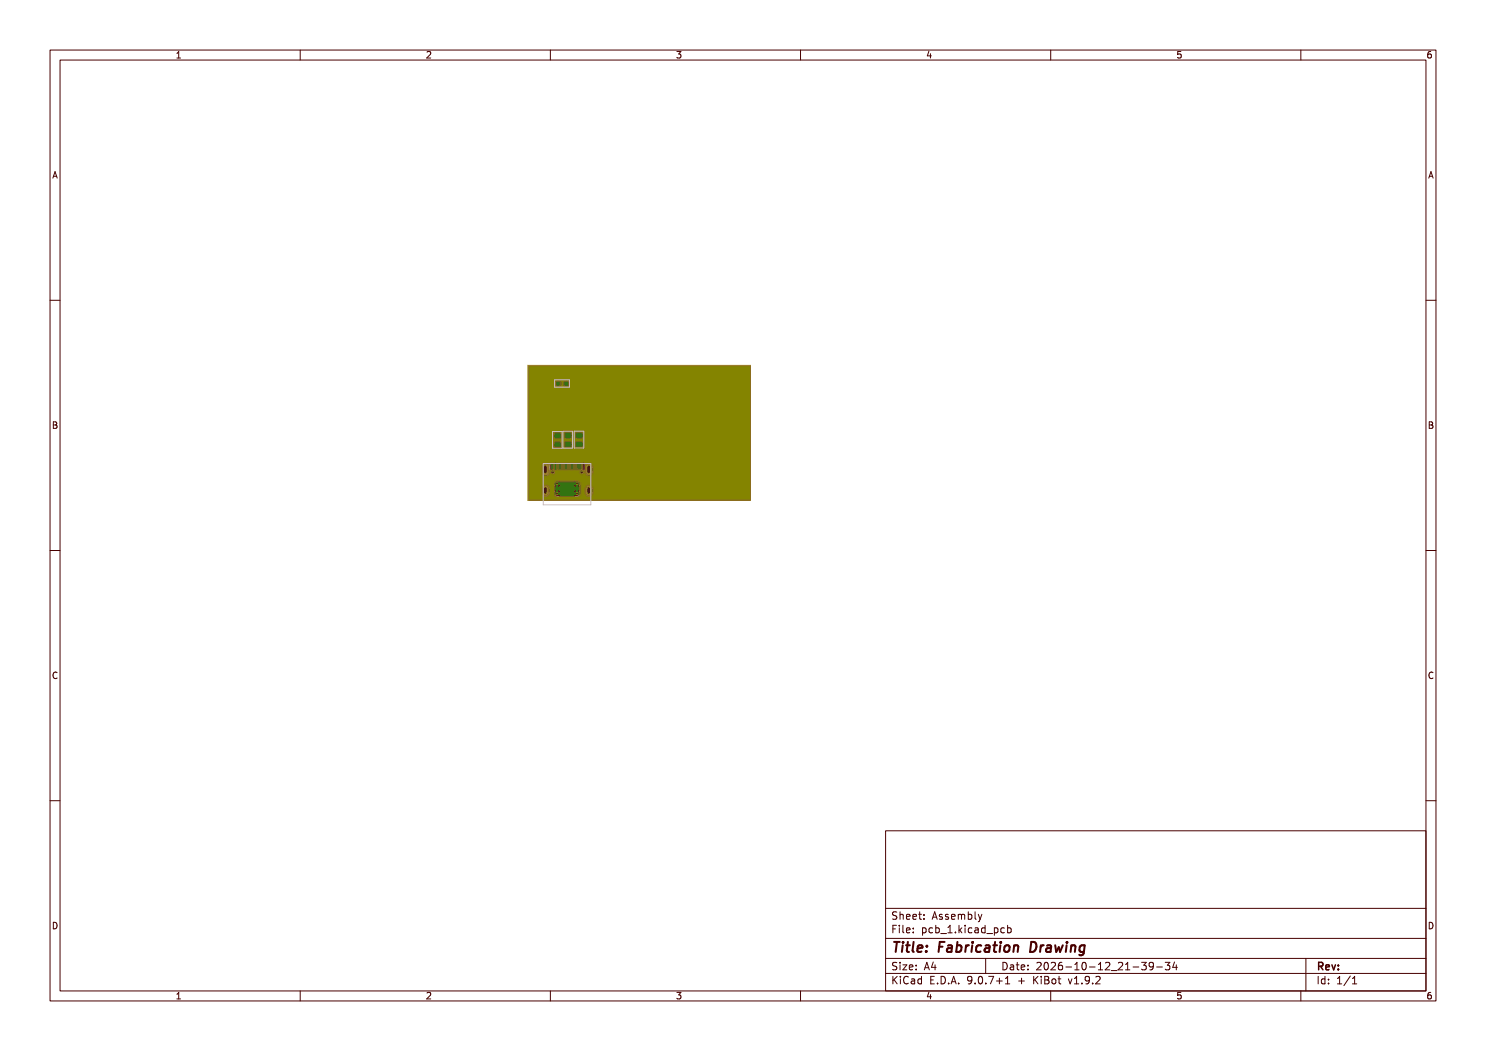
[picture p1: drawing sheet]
<svg xmlns="http://www.w3.org/2000/svg" width="297mm" height="210mm" viewBox="0 0 297 210" stroke-linecap="round" stroke-linejoin="round" font-family="sans-serif">
<g fill="#840000">
<path d="M115.1 88.3h1.2l.1 .2v.6l-.2 .2-1-.1-.2-.2z" fill-rule="evenodd"/>
<path d="M115.1 86.5l1.2-.1 .1 .3v.6l-.2 .1h-1l-.2-.2z" fill-rule="evenodd"/>
<path d="M112.8 88.3h1.2l.2 .2v.6l-.3 .2h-1l-.1-.3z" fill-rule="evenodd"/>
<path d="M112.8 86.5h1.2l.2 .2v.6l-.3 .2-1-.1-.1-.2z" fill-rule="evenodd"/>
<path d="M111.9 92.4h.3v1.4h-.3z" fill-rule="evenodd"/>
<path d="M112.9 92.4h.3v1.4h-.3z" fill-rule="evenodd"/>
<path d="M113.4 92.4h.3v1.4h-.3z" fill-rule="evenodd"/>
<path d="M114.4 92.4h.3v1.4h-.3z" fill-rule="evenodd"/>
<path d="M115.5 92.4h.5v1.4h-.5z" fill-rule="evenodd"/>
<path d="M116.3 92.4h.5v1.4h-.5z" fill-rule="evenodd"/>
<path d="M114.9 92.4h.3v1.4h-.3z" fill-rule="evenodd"/>
<path d="M113.9 92.4h.3v1.4h-.3z" fill-rule="evenodd"/>
<path d="M112.4 92.4h.3v1.4h-.3z" fill-rule="evenodd"/>
<path d="M111.4 92.4h.3v1.4h-.3z" fill-rule="evenodd"/>
<path d="M110.7 92.4h.5v1.4h-.5z" fill-rule="evenodd"/>
<path d="M109.9 92.4h.5v1.4h-.5z" fill-rule="evenodd"/>
</g>
<path d="M109 93.3v1M109 97.6v.8" fill="none" stroke="#840000" stroke-width="1.3"/>
<g fill="#840000">
<circle cx="111.3" cy="96.6" r=".25"/>
<circle cx="111.3" cy="98.6" r=".25"/>
<circle cx="115.3" cy="96.6" r=".25"/>
<circle cx="115.3" cy="98.6" r=".25"/>
</g>
<path d="M111 96.3l.3-.2 4.3 .1 .2 .4v2.3l-.5 .2h-4.2l-.3-.5v-2z" fill-rule="evenodd" fill="#840000"/>
<path d="M117.7 93.3v1M117.7 97.6v.8" fill="none" stroke="#840000" stroke-width="1.3"/>
<g fill="#840000">
<path d="M111.2 76.2h.7v.8h-.7z" fill-rule="evenodd"/>
<path d="M112.7 76.2h.8v.8h-.8z" fill-rule="evenodd"/>
<path d="M110.8 88.4l1.1-.1 .2 .2v.7l-.3 .1h-1l-.1-.2z" fill-rule="evenodd"/>
<path d="M110.8 86.6l1.1-.1 .2 .2v.6l-.3 .2h-1l-.1-.2z" fill-rule="evenodd"/>
</g>
<g fill="#840000">
<circle cx="111.3" cy="85.6" r=".3"/>
<circle cx="113.3" cy="85.6" r=".3"/>
</g>
<path d="M111.5 76.6v4l-1.4 1.3v11.2M113.1 76.6v5l.8 .8h1.2l.6 .6v3.9M111.3 85.6l.1 1.4M111.4 88.8v.9l.7 .7v2.7M113.3 85.6l.2 .2v1.2M113.5 88.8v1.7l1.6 1.7v.9M115.7 88.7v.1M115.7 88.8v4.3l-.2 .2v.8l-.5 .5h-3.7l-.2-.2v-1.1l-.2-.2" fill="none" stroke="#840000" stroke-width=".2"/>
<path d="M106 73.6h43.5l-.1 25.9h-30.9l-.1-.1 .3-.6 .1-.5h-.9v-.6h.9v-.2a1.15 1.15 0 0 0-.9-1v1.1l-.2-.2-.3 .2v-1.1a1.17 1.17 0 0 0-.9 1.2h.9v.6h-.9l.1 .5 .4 .5-.1 .2h-1.2v-.2l.3-.4h-1.4l.4 .4-.1 .2h-3.2v-.2l.3-.4h-1.4l.4 .4-.1 .2-1.2-.1 .4-.8h1.1a.15 .15 0 0 0 .2 .2 .15 .15 0 0 0 .1-.2h3.7a.15 .15 0 0 0 .2 .1 .15 .15 0 0 0 0-.2 .15 .15 0 0 0-.2 .1h-3.7l-.1-.1-.2 .1h-1.1v-.2h5.9l-.4-.5v.5h-.5v-.5l-.5 .5h-2.6l-.4-.5v.5h-.5v-.5l-.5 .5-1.4-.1v-.6h.9l-.2-.8h.7l.5 .4h.6l.3-.4h2.6l.4 .4h.6l.4-.4h-.4v.4h-.5v-.4h-3.5v.4h-.5v-.4h-1.2l-.3-.3h1.6a.15 .15 0 0 0 .1 .2 .15 .15 0 0 0 .2-.2l3.7 .1a.15 .15 0 0 0 .2 0 .15 .15 0 0 0 0-.2 .15 .15 0 0 0-.2 .1h-3.7l-.1-.1-.2 .1h-1.6l-.4-.1v1.1l-.2-.2-.2 .2v-1.1a1.16 1.16 0 0 0-1 1.2h1v.6h-1l.1 .5 .4 .7h-2.2l-.1-3.1h10l-.4-.5v.5h-.5v-.5l-.5 .5h-2.6l-.4-.5v.5h-.5v-.5l-.5 .5h-4.6v-3.2h1.8v.3h1v.5h-1a1.19 1.19 0 0 0 1 1.4v-1l.2 .2 .2-.2v1l.4-.1a.95 .95 0 0 1 1.1-.4l.6 .3h3.8l.7-.5 .3 .2a.48 .48 0 0 1 .8 .3l.5 .2v-1l.2 .2 .3-.2v1a1.19 1.19 0 0 0 .9-1.4h-.9v-.5h.9v-.3a1.15 1.15 0 0 0-.9-1v1l-.2-.2-.3 .2v-1l-.5-.3h-.1v1.1h-.3l-.2-1v-2.2l.6-.6v-.9l-.3-.4 .3-.6v-.7l-.1-.4-.5-.3v-3l-.8-1-1.4-.1-.4-.5v-3.7l.4-.6v-.8l-.5-.5h-.9a.49 .49 0 0 1-.8 0l-.1-.1v2l.5-.2 .2 .2 .1 4.3 1.1 1.1h1.1l.3 .2-.1 2.8a.47 .47 0 0 1-.8 0l-.5-.1v.9l-.2 .2-.1 .2h-3.2l.3 .7-.3 .5v.8l1.3 1.5v1.1l-.2 .1h-.9l-.3 1.2-.2-.1v-1.1l-.7 .3v1l-.2-.2-.2 .2v-1a1.15 1.15 0 0 0-1 1h-1.8v-6.5h5.1v-.7h.5v.7h1.6v-.8l-.3 .1a.66 .66 0 0 1-1 0h-1.3l-.3 .3-.1 .4h-4.2v-9.8h4.6l.3 .5 .4 .2v-.7h-5.3v-.6l5.3 .1v-.8a.71 .71 0 0 0-.7 .7h-4.6z" fill-rule="evenodd" fill="#840000"/>
<g fill="#000">
<circle cx="110.4" cy="94.3" r=".3"/>
<circle cx="111.3" cy="96.6" r=".15"/>
<circle cx="111.3" cy="85.6" r=".15"/>
<circle cx="111.3" cy="98.6" r=".15"/>
<circle cx="113.3" cy="85.6" r=".15"/>
<circle cx="115.3" cy="96.6" r=".15"/>
<circle cx="115.3" cy="98.6" r=".15"/>
<circle cx="116.2" cy="94.3" r=".3"/>
</g>
<path d="M109 93.3v1.1M109 97.6v.8M117.7 93.3v1.1M117.7 97.6v.8" fill="none" stroke="#000" stroke-width=".5"/>
<path d="M109 93.3v1M109 97.6v.8" fill="none" stroke="#c2c200" stroke-width="1.3"/>
<g fill="#c2c200">
<circle cx="111.3" cy="96.6" r=".25"/>
<circle cx="111.3" cy="98.6" r=".25"/>
<circle cx="115.3" cy="96.6" r=".25"/>
<circle cx="115.3" cy="98.6" r=".25"/>
</g>
<path d="M117.7 93.3v1M117.7 97.6v.8" fill="none" stroke="#c2c200" stroke-width="1.3"/>
<g fill="#000">
<circle cx="110.4" cy="94.3" r=".3"/>
<circle cx="111.3" cy="96.6" r=".15"/>
<circle cx="111.3" cy="98.6" r=".15"/>
<circle cx="115.3" cy="96.6" r=".15"/>
<circle cx="115.3" cy="98.6" r=".15"/>
<circle cx="116.2" cy="94.3" r=".3"/>
</g>
<path d="M109 93.3v1.1M109 97.6v.8M117.7 93.3v1.1M117.7 97.6v.8" fill="none" stroke="#000" stroke-width=".5"/>
<g fill="#c2c2c2">
<circle cx="111.3" cy="85.6" r=".3"/>
<circle cx="113.3" cy="85.6" r=".3"/>
</g>
<g fill="#000">
<circle cx="111.3" cy="85.6" r=".15"/>
<circle cx="113.3" cy="85.6" r=".15"/>
</g>
<path d="M109 93.3v1M109 97.6v.8" fill="none" stroke="#008400" stroke-width="1.3"/>
<g fill="#008400">
<circle cx="111.3" cy="96.6" r=".25"/>
<circle cx="111.3" cy="98.6" r=".25"/>
<circle cx="115.3" cy="96.6" r=".25"/>
<circle cx="115.3" cy="98.6" r=".25"/>
</g>
<path d="M117.7 93.3v1M117.7 97.6v.8" fill="none" stroke="#008400" stroke-width="1.3"/>
<g fill="#008400">
<circle cx="111.3" cy="85.6" r=".3"/>
<circle cx="113.3" cy="85.6" r=".3"/>
</g>
<path d="M106 73.6h43.5l-.1 25.9h-30.9l-.1-.1 .3-.6 .1-.5h-.9v-.6h.9v-.2a1.15 1.15 0 0 0-.9-1v1.1l-.2-.2-.3 .2v-1.1a1.17 1.17 0 0 0-.9 1.2h.9v.6h-.9l.1 .5 .4 .5-.1 .2h-1.2v-.2l.3-.4h-1.4l.4 .4-.1 .2h-3.2v-.2l.3-.4h-1.4l.4 .4-.1 .2-1.2-.1 .4-.8h1.1a.15 .15 0 0 0 .2 .2 .15 .15 0 0 0 .1-.2h3.7a.15 .15 0 0 0 .2 .1 .15 .15 0 0 0 0-.2 .15 .15 0 0 0-.2 .1h-3.7l-.1-.1-.2 .1h-1.1v-.2h5.9l-.4-.5v.5h-.5v-.5l-.5 .5h-2.6l-.4-.5v.5h-.5v-.5l-.5 .5-1.4-.1v-.6h.9l-.2-.8h.7l.5 .4h.6l.3-.4h2.6l.4 .4h.6l.4-.4h-.4v.4h-.5v-.4h-3.5v.4h-.5v-.4h-1.2l-.3-.3h1.6a.15 .15 0 0 0 .1 .2 .15 .15 0 0 0 .2-.2l3.7 .1a.15 .15 0 0 0 .2 0 .15 .15 0 0 0 0-.2 .15 .15 0 0 0-.2 .1h-3.7l-.1-.1-.2 .1h-1.6l-.4-.1v1.1l-.2-.2-.2 .2v-1.1a1.16 1.16 0 0 0-1 1.2h1v.6h-1l.1 .5 .4 .7h-2.2l-.1-3.1h10l-.4-.5v.5h-.5v-.5l-.5 .5h-2.6l-.4-.5v.5h-.5v-.5l-.5 .5h-4.6v-3.2h1.8v.3h1v.5h-1a1.19 1.19 0 0 0 1 1.4v-1l.2 .2 .2-.2v1l.7-.4a.39 .39 0 0 1 .6-.1l.4-.2 .1-.5h4.7v.2a.75 .75 0 0 0 1 .5l.2 .3 .5 .2v-1l.2 .2 .3-.2v1a1.19 1.19 0 0 0 .9-1.4h-.9v-.5h.9v-.3a1.15 1.15 0 0 0-.9-1v1l-.2-.2-.3 .2v-1a1.3 1.3 0 0 0-.9 1.5l-.6 .2-.2 .3h-4.7a.68 .68 0 0 0-.8-.5h-.1a1.22 1.22 0 0 0-.9-1.5v1l-.2-.2-.2 .2-.1-1a1.15 1.15 0 0 0-.9 1h-1.8z" fill-rule="evenodd" fill="#008400"/>
<g fill="#000">
<circle cx="110.4" cy="94.3" r=".3"/>
<circle cx="111.3" cy="96.6" r=".15"/>
<circle cx="111.3" cy="85.6" r=".15"/>
<circle cx="111.3" cy="98.6" r=".15"/>
<circle cx="113.3" cy="85.6" r=".15"/>
<circle cx="115.3" cy="96.6" r=".15"/>
<circle cx="115.3" cy="98.6" r=".15"/>
<circle cx="116.2" cy="94.3" r=".3"/>
</g>
<path d="M109 93.3v1.1M109 97.6v.8M117.7 93.3v1.1M117.7 97.6v.8" fill="none" stroke="#000" stroke-width=".5"/>
<path d="M109 93.3v1M109 97.6v.8" fill="none" stroke="#c2c200" stroke-width="1.3"/>
<g fill="#c2c200">
<circle cx="111.3" cy="96.6" r=".25"/>
<circle cx="111.3" cy="98.6" r=".25"/>
<circle cx="115.3" cy="96.6" r=".25"/>
<circle cx="115.3" cy="98.6" r=".25"/>
</g>
<path d="M117.7 93.3v1M117.7 97.6v.8" fill="none" stroke="#c2c200" stroke-width="1.3"/>
<g fill="#000">
<circle cx="110.4" cy="94.3" r=".3"/>
<circle cx="111.3" cy="96.6" r=".15"/>
<circle cx="111.3" cy="98.6" r=".15"/>
<circle cx="115.3" cy="96.6" r=".15"/>
<circle cx="115.3" cy="98.6" r=".15"/>
<circle cx="116.2" cy="94.3" r=".3"/>
</g>
<path d="M109 93.3v1.1M109 97.6v.8M117.7 93.3v1.1M117.7 97.6v.8" fill="none" stroke="#000" stroke-width=".5"/>
<g fill="#c2c2c2">
<circle cx="111.3" cy="85.6" r=".3"/>
<circle cx="113.3" cy="85.6" r=".3"/>
</g>
<g fill="#000">
<circle cx="111.3" cy="85.6" r=".15"/>
<circle cx="113.3" cy="85.6" r=".15"/>
</g>
<path d="M105.5 73h44.5v27h-44.5z" fill="none" stroke="#c2c200" stroke-width=".2"/>
<path d="M105.5 73h44.5v27h-44.5z" fill-rule="evenodd" fill="#840084"/>
<path d="M105.5 73h44.5v27h-44.5z" fill="none" stroke="#840084" stroke-width=".2"/>
<path d="M105.5 73h44.5v27h-44.5z" fill-rule="evenodd" fill="#848400"/>
<path d="M105.5 73h44.5v27h-44.5z" fill="none" stroke="#848400" stroke-width=".2"/>
<path d="M110.8 75.9h3v1.5h-3zM108.6 92.6h9.5v8.3h-9.5zM110.4 86.2h1.9v3.4h-1.9zM112.5 86.2h1.9v3.3h-1.9zM114.8 86.2h1.9v3.3h-1.9z" fill="none" stroke="#c2c2c2" stroke-width=".2"/>
<g fill="none" stroke="#480000" stroke-width=".2">
<path d="M10 10h277v190h-277zM12 12h273v186h-273zM35.3 11.6h.8M35.3 10.7l.4-.4v1.3M60 10v2M85.3 10.4l.5-.1 .3 .4-.8 .9h.8M110 10v2M135.3 10.3h.8l-.4 .5 .3 .1v.6l-.2 .1-.5-.1M160 10v2M185.7 10.2l-.4 1h.9M186 10.7v.9M210 10v2"/>
<path d="M236 10.3h-.6l-.1 .6 .2-.1 .5 .1 .1 .1-.1 .5-.2 .1-.5-.1M260 10v2M286 10.3l-.4 .1-.2 .2-.1 .7 .3 .3 .4-.1 .1-.5-.1-.1-.4-.1-.3 .2M10.6 35.6l.4-1.3 .4 1.3M10.7 35.2h.6M285.6 35.6l.4-1.3 .4 1.3M285.7 35.2h.6M10 60h2M285 60h2M10.7 84.3h.4l.2 .2-.2 .4 .2 .1 .1 .3-.2 .3h-.5zM10.7 84.9h.4M285.7 84.3h.4l.2 .2-.2 .4 .2 .1 .1 .3-.2 .3h-.5z"/>
<path d="M285.7 84.9h.4M10 110h2M285 110h2M11.4 134.4a.62 .62 0 0 0-.9 .5 .62 .62 0 0 0 .7 .7l.2-.1M286.4 134.4a.62 .62 0 0 0-.9 .5 .62 .62 0 0 0 .7 .7l.2-.1M10 160h2M285 160h2M177 166h108v32h-108zM10.7 184.3a.66 .66 0 0 1 .7 .6 .66 .66 0 0 1-.7 .7zM35.3 198.7l.4-.4v1.3M35.3 199.6h.8M60 198v2"/>
<path d="M85.3 198.4l.5-.1 .3 .4-.8 .9h.8M110 198v2M135.3 198.3h.8l-.4 .5 .3 .1v.6l-.2 .1-.5-.1M160 198v2M177 194.5h108M177 191.5h108M177 187.5h108M177 181.5h108M178.5 195.1v1.5M178.5 185.6h.5M178.7 195.7l.6 .9M179.2 184.9h-.7v1.5"/>
<path d="M179.2 192.4l-.5-.1-.2 .1v.5l.6 .3 .1 .3-.2 .3-.6-.1M179.2 182.3l-.5-.1-.2 .1v.5l.6 .3 .1 .3-.2 .3-.6-.1M179.3 195.1l-.8 .9M179.7 184.9v.1M179.7 185.4v1M179.9 182.2v1.5M179.9 192.3v.1M179.9 192.8v1M179.9 182.8l.2-.1 .4 .1v.9M180 195.1v.1M180 195.6v1M180.5 192.8h.7l-.7 1h.7"/>
<path d="M180.5 184.9v1.3l.2 .2M181.2 185.9l.7-.2-.1-.2-.4-.1-.2 .2v.7h.6M181.2 183.2l.7-.1-.1-.3-.4-.1-.2 .2v.7h.6M181.5 195.2a.71 .71 0 0 0-1 .5 .71 .71 0 0 0 .7 .9l.3-.1M181.7 193.3l.8-.1-.1-.3-.4-.1-.3 .2 .1 .7h.6M182.2 195.7h.5l.1 .9M182.5 183.2l.7-.1-.1-.3-.4-.1-.2 .2v.7h.6M182.5 186.3v.1M182.5 185.5v.1M182.8 196h-.5l-.2 .2 .2 .4 .5-.1M183.1 193.7v.1M183.1 192.9v.1"/>
<path d="M183.6 182.7h.6M183.8 182.2v1.3l.4 .2M184.2 195.7l-.5-.1-.2 .3 .1 .6h.6M184.2 195.1v1.5M184.4 185.5l.4-.1 .3 .3-.1 .6h-.6M184.4 185.4v1.5M184.7 183.6v.1M184.7 182.8v.1M184.7 193.8l.5-1.5 .5 1.5M184.9 193.4h.7M185.7 198.2l-.4 1h.9M186 198.7v.9"/>
<path d="M186 195.8h.5M186.3 183.7l.5-1.5 .5 1.5M186.4 185.5l-.4-.1-.3 .3 .1 .6h.6M186.5 183.3h.7M186.5 192.2l-.3 1.1h.9M186.7 195.1h-.7v1.5h.7M186.9 192.8v1M187 185.5l.5-.1 .2 .3-.1 .6h-.6M187 184.9v1.5M187.4 196.5v.1M188 186.5h1.2M188.1 195.1a.76 .76 0 0 1 .9 .7 .76 .76 0 0 1-.9 .8z"/>
<path d="M188.3 182.8l-.3-.1-.3 .2 .1 .2 .5 .2v.3h-.6M189.5 186.4h.8M189.5 185.3l.4-.4v1.5M189.5 182.8l-.3-.1-.2 .2v.2l.5 .2v.3h-.5M189.6 196.5v.1M190.1 196.6l.5-1.5 .5 1.5M190.2 183.2l.7-.1-.1-.3-.4-.1-.2 .2v.7h.6M190.2 196.2h.8M191 186.3v.1M191.5 182.8l.5-.1 .2 .2M191.5 182.7v1M191.6 196.5v.1"/>
<path d="M191.7 184.9v1.5M191.8 185.8l.4 .6M192.2 182.9l.2-.2 .3 .1 .1 .9M192.2 182.9v.8M192.2 185.4l-.5 .6M192.9 184.9v.1M192.9 185.4v1M193.5 182.8l.5-.1 .2 .3-.1 .6h-.6M193.5 182.2v1.5M194.2 185.5l-.4-.1-.3 .3 .2 .6h.5M194.2 195.7l-.2 .3h-.3l-.3-.3 .1-.5 .5-.1 .2 .1a.99 .99 0 0 1-.4 1.4h-.3M194.9 196.5v.1"/>
<path d="M194.9 182.2v1.3l.2 .2M194.9 185.5h.6v.9M195.5 185.7l-.5 .1-.2 .2 .2 .4 .5-.1M195.5 182.7l.4 1M195.7 195.2l.2-.1a.8 .8 0 0 1 .5 .7 .8 .8 0 0 1-.5 .8l-.2-.1-.2-.5zM195.9 183.7l-.4 .5M196.2 182.7l-.3 1M196.9 185.5l-.4-.1-.3 .3 .1 .6h.6M196.9 184.9v1.5M197 191.5v3M197 196.5v.1M197.2 186.5h1.2"/>
<path d="M197.6 195.1h1l-.6 1.5M198.7 185.5l.5-.1 .3 .3-.2 .6h-.6M198.7 185.4v1.5M199.2 196h1.1M199.7 195.4v1.2M200.5 192.3a.76 .76 0 0 1 .8 .7 .76 .76 0 0 1-.8 .8zM200.7 185.5l-.4-.1-.3 .3 .2 .6h.5M201 196.6h.8M201 195.5l.4-.4v1.5M201.4 185.5l.4-.1 .3 .3-.1 .6h-.6M201.4 184.9v1.5M202 192.9h.5l.1 .9"/>
<path d="M202.6 193.2h-.5l-.2 .2 .2 .4 .5-.1M203.1 192.8h.6M203.3 192.3v1.3l.4 .2M203.6 196h1.1M204.1 193.3l.7-.1-.1-.3-.4-.1-.2 .2 .1 .7h.5M204.2 195.4v1.2M205.5 193.7v.1M205.5 192.9v.1M206.6 195.1v1.5M206.8 195.7l.7 .9M207.2 192.4l.6-.1 .3 .4-.9 1.1h.9M207.5 195.1l-.9 .9"/>
<path d="M208.1 195.1v.1M208.1 195.6v1M208.8 195.1l.7 .1 .1 .3-.3 .3a.4 .4 0 0 1 .4 .4 .4 .4 0 0 1-.3 .4h-.6zM208.8 195.8h.5M208.9 192.4l.1-.1a.8 .8 0 0 1 .5 .7 .8 .8 0 0 1-.5 .8 1 1 0 0 1-.1-1.4zM210 198v2M210.1 192.4l.6-.1 .3 .4-1 1.1h1M210.4 195.7l.3-.1 .3 .3v.4l-.3 .3-.3-.1-.2-.2zM211.5 195.6h.5M211.7 195.1v1.3l.3 .2M212.2 192.3l-.4 .1a1.01 1.01 0 0 0 0 1.4l.5-.1 .1-.5-.3-.3h-.3l-.3 .3M213 193.2h1.2"/>
<path d="M213.5 195.6l.4 1 .3-1M214.7 195.5l.5-.4v1.5M214.7 196.6h.9M214.8 193.8h.9M214.8 192.7l.4-.4v1.5M216.2 196.5v.1M216.5 192.4l.1-.1a.8 .8 0 0 1 .5 .7 .8 .8 0 0 1-.5 .8 1 1 0 0 1-.1-1.4zM217.7 193.2h1.2M217.7 195.7l-.2 .3h-.3l-.3-.3 .1-.5 .5-.1 .2 .1a.99 .99 0 0 1-.4 1.4h-.3M218.4 196.5v.1M219 195.2l.6-.1 .3 .4-.9 1.1h.9M219.5 193.8h.9"/>
<path d="M219.5 192.7l.5-.4v1.5M221 192.4l.5-.1 .3 .4-.9 1.1h.9M222.1 193.9h1.1M223.5 192.4l.6-.1 .3 .4-.9 1.1h.9M225 193.8h.8M225 192.7l.4-.4v1.5M226.5 193.2h1.1M228.2 192.3h.9l-.5 .6 .4 .1v.7l-.2 .1-.6-.1M230.5 192.9l-.3 .3h-.2l-.3-.3 .1-.5 .4-.1 .3 .1a.99 .99 0 0 1-.4 1.4h-.3M231.2 193.2h1.1M232.9 192.3h.9l-.5 .6 .4 .1v.7l-.2 .1-.6-.1M234.7 192.2l-.3 1.1h.9"/>
<path d="M235.1 192.8v1M236 198.3h-.6l-.1 .6 .2-.1 .5 .1 .1 .1-.1 .5-.2 .1-.5-.1M260 198v2M261 191.5v6.5M263.5 195.1v1.5M264.8 195.7l-.4-.1-.3 .3 .1 .6h.6M264.8 195.1v1.5M265.5 196.5v.1M265.5 195.7v.1M267.3 196.6h.9M267.3 195.5l.4-.4v1.5M269.9 195l-1.3 2"/>
<path d="M270.3 196.6h.9M270.3 195.5l.4-.4v1.5M285.7 184.3a.66 .66 0 0 1 .7 .6 .66 .66 0 0 1-.7 .7zM286 198.3l-.4 .1-.2 .2-.1 .8 .3 .2 .4-.1 .1-.5-.1-.1-.4-.1-.3 .2"/>
</g>
<path d="M263.6 193.1l.7-.1 .1-.2-.1-.4-.2-.1h-.5v1.5M263.9 193.1l.5 .7M265 193.3l.7-.2-.1-.2-.4-.1-.2 .2 .1 .7h.5M266.2 192.8l.4 1 .3-1M267.5 193.6v.2M267.5 192.9v.1" fill="none" stroke="#480000" stroke-width=".3"/>
<g fill="none" stroke="#480000" stroke-width=".4">
<path d="M178.7 188.2h1.1M179.3 188.2l-.3 2M180.4 188.9l-.1 1.3M180.5 188.2v.2M181.1 188.9h.7M181.5 188.2l-.3 1.7 .1 .2 .4 .1M182.6 188.2l-.2 1.7 .2 .3M183.4 189.5l1-.1-.1-.4h-.7l-.3 .9 .3 .3 .6-.1M185.1 190v.2M185.3 189l-.1 .2M187.7 189.2h.7M188.8 188.2h-1l-.2 2"/>
<path d="M189.5 189h.7v1.2M190.3 189.4h-.7a.4 .4 0 0 0-.3 .4 .4 .4 0 0 0 .2 .4l.7-.1M191.3 189h.7l.2 .3-.1 .5a.65 .65 0 0 1-1 .3M191.4 188.2l-.3 2M193.1 188.9l-.2 1.3M193.7 188.9l-.4 .1-.3 .3M194.3 188.9l-.1 1.3M194.4 188.2v.2M196.1 189a.66 .66 0 0 0-1 .3v.5l.1 .3h.8M197 189h.7v1.2M197.8 189.4h-.7a.4 .4 0 0 0-.3 .4 .4 .4 0 0 0 .2 .4l.7-.1M198.5 188.9h.8"/>
<path d="M198.9 188.2l-.2 1.7v.2l.4 .1M199.9 188.9l-.1 1.3M200 188.2v.2M200.9 189.1a.52 .52 0 0 1 .5-.2 .52 .52 0 0 1 .4 .4l-.1 .5a.55 .55 0 0 1-.5 .4 .55 .55 0 0 1-.5-.4zM202.7 189.1a.49 .49 0 0 1 .8 .1l-.1 1M202.7 188.9l-.2 1.3M206.1 188.2a.96 .96 0 0 1 1.1 .6 .96 .96 0 0 1-.3 1.1l-.6 .3h-.4zM208 188.9l-.1 1.3M208.6 188.9l-.4 .1-.2 .3M209.3 189h.7v1.2M210.1 189.4h-.7a.4 .4 0 0 0-.3 .4 .4 .4 0 0 0 .2 .4l.7-.1M210.9 188.9l.2 1.3 .5-.9 .3 .9 .5-1.3"/>
<path d="M213.2 188.9l-.2 1.3M213.3 188.2l-.1 .2M214.1 189.1a.49 .49 0 0 1 .9 .1l-.2 1M214.1 188.9l-.1 1.3M216.8 189a.66 .66 0 0 0-1 .3l-.1 .5 .2 .3h.7M216.8 188.9l-.3 1.8a.57 .57 0 0 1-.8 .1"/>
</g>
<text font-size="2.7" fill="#fff" x="178" y="190.3">Title: Fabrication Drawing</text>
<g font-size="2" fill="#fff">
<text x="178" y="183.8">Sheet: Assembly</text>
<text x="178" y="186.5">File: pcb_1.kicad_pcb</text>
<text x="178" y="193.9">Size: A4</text>
<text x="178" y="196.7">KiCad E.D.A. 9.0.7+1 + KiBot v1.9.2</text>
<text x="200" y="193.9">Date: 2026-10-12_21-39-34</text>
<text x="263" y="196.7">Id: 1/1</text>
<text x="263" y="193.9">Rev:</text>
</g>
<g font-size="1.7" fill="#fff">
<text x="35" y="11.6">1</text>
<text x="85" y="11.6">2</text>
<text x="135" y="11.6">3</text>
<text x="185" y="11.6">4</text>
<text x="235" y="11.6">5</text>
<text x="285" y="11.6">6</text>
<text x="10.5" y="35.6">A</text>
<text x="285.5" y="35.6">A</text>
<text x="10.5" y="85.6">B</text>
<text x="285.5" y="85.6">B</text>
<text x="10.5" y="135.6">C</text>
<text x="285.5" y="135.6">C</text>
<text x="10.5" y="185.6">D</text>
<text x="285.5" y="185.6">D</text>
<text x="35" y="199.7">1</text>
<text x="85" y="199.7">2</text>
<text x="135" y="199.7">3</text>
<text x="185" y="199.7">4</text>
<text x="235" y="199.7">5</text>
<text x="285" y="199.7">6</text>
</g>
</svg>
